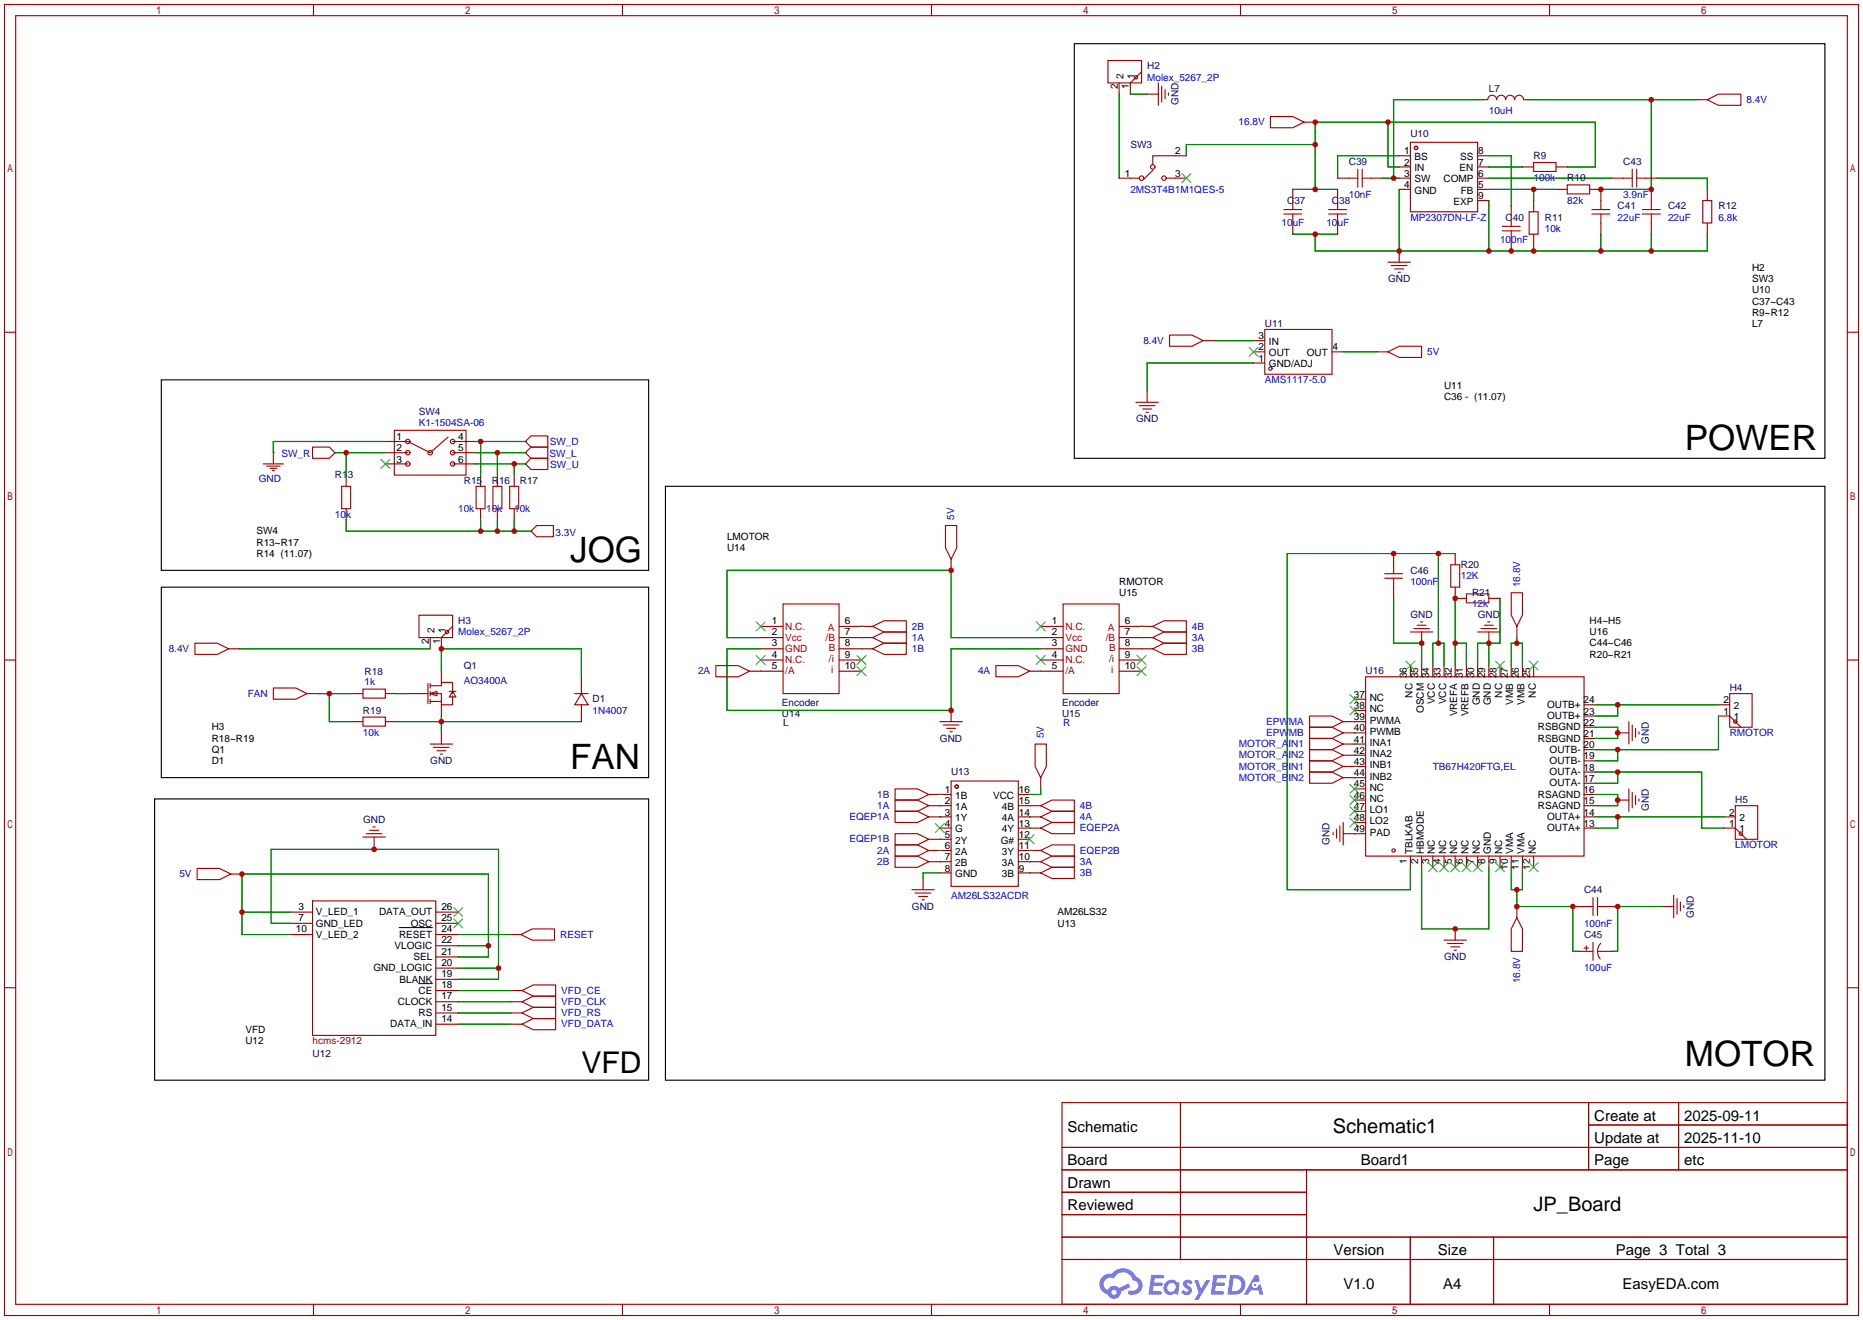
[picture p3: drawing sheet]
<svg xmlns="http://www.w3.org/2000/svg" width="422mm" height="299mm" viewBox="0 0 422 299" stroke-linecap="round" stroke-linejoin="round" font-family="sans-serif">
<g fill="none" stroke="#a10000" stroke-width=".25">
<path d="M1 1h420.4v297.2h-420.4zM3.6 3.6h415.2v292.1h-415.2zM71.1 1v2.6M141.1 1v2.6M211.2 1v2.6M281.3 1v2.6M351.3 1v2.6M1 75.3h2.6M418.8 75.3h2.6M1 149.6h2.6M418.8 149.6h2.6M1 223.9h2.6"/>
<path d="M418.8 223.9h2.6M240.8 249.9h178v45.8h-178zM267.7 249.9v35.6M360.2 249.9v15.3M360.2 255h58.6M380.6 249.9v15.3M240.8 260.1h178M240.8 265.2h178M240.8 270.3h55.4M240.8 275.3h55.4M296.2 265.2v30.5M71.1 295.7v2.5"/>
<path d="M141.1 295.7v2.5M211.2 295.7v2.5M240.8 280.4h178M240.8 285.5h178M281.3 295.7v2.5M319.8 280.4v15.3M338.6 280.4v15.3M351.3 295.7v2.5"/>
</g>
<g fill="#5487ff">
<path d="M268.5 290.3a1.3 1.3 0 0 1 1.9 .3l-.4 .6a.54 .54 0 0 0-1-.2l.2 .2a1.28 1.28 0 0 1 .8 2 1.53 1.53 0 0 1-2.2-.3l.5-.6 .8 .5a.31 .31 0 0 0 .3-.3 .31 .31 0 0 0-.2-.3 1.12 1.12 0 0 1-.7-1.9z"/>
<path d="M270.8 290.2h.8l.7 1.9 1.2-1.9h.9l-2.7 4.5h-.9l1-1.7z"/>
<path d="M261 289h2.3a.46 .46 0 0 1 .5 .1 .46 .46 0 0 1 .1 .5l-.3 .2h-1.8l-.1 .9h1.6a.4 .4 0 0 1 .3 .4 .4 .4 0 0 1-.4 .4h-1.6l-.2 1.2h1.4a.46 .46 0 0 1 .5 .1 .46 .46 0 0 1 .1 .5l-.4 .2h-2.6z"/>
<path d="M275.1 289h2.3a.47 .47 0 0 1 .5 .1 .47 .47 0 0 1 .1 .5l-.3 .2h-1.8l-.1 .9h1.6a.4 .4 0 0 1 .4 .4 .4 .4 0 0 1-.5 .4h-1.6l-.2 1.2h1.4a.46 .46 0 0 1 .5 .1 .46 .46 0 0 1 .1 .5l-.4 .2h-2.6z"/>
<path d="M284.5 289h.8l.3 1.3-.6 .4a.75 .75 0 0 0-1.1 .3 .75 .75 0 0 0 .5 1 .75 .75 0 0 0 .9-.6l.5-.3 .6 2.4h-.8l-.3-1h-1.8l-.5 1h-1z"/>
<path d="M278.9 289l-.6 4.5h1.4a2.27 2.27 0 0 0 2.7-2.3 2.27 2.27 0 0 0-2.7-2.2zM279.7 289.8a1.5 1.5 0 0 1 1.8 1.5 1.5 1.5 0 0 1-1.9 1.4h-.3z"/>
<path d="M264.4 290.6a1.6 1.6 0 0 0-.4 2.3 1.6 1.6 0 0 0 2.3 .2l.8 .4 .3-2.5-.1-.3h-.5a1.58 1.58 0 0 0-2.4-.1zM265 291.1a.98 .98 0 0 1 1.6 .5 .98 .98 0 0 1-1.1 1.2 .94 .94 0 0 1-.9-.6 .94 .94 0 0 1 .4-1.1z"/>
<path d="M250 289.4a2.37 2.37 0 0 0 1.1 4 1.54 1.54 0 0 0 1.8 1 1.54 1.54 0 0 0 1.2-1.6l2.2-1.1-.5-.8-2.1 1.1a1.57 1.57 0 0 0-2.6 .4 1.5 1.5 0 0 1-.7-2.1 1.5 1.5 0 0 1 2.2-.5 2.23 2.23 0 0 1 2.3-1.4 2.23 2.23 0 0 1 1.9 1.8 1.16 1.16 0 0 1 1.3 1.1 1.16 1.16 0 0 1-1.1 1.3h-.7a.47 .47 0 0 0-.5 .3 .47 .47 0 0 0 .4 .6 2.14 2.14 0 0 0 2.7-1.4 2.14 2.14 0 0 0-1.3-2.7 3.2 3.2 0 0 0-5.5-.7l-1.1 .1zM252 292.9a.6 .6 0 0 1 1.2 0 .6 .6 0 0 1-1.2 0z"/>
<circle cx="284.6" cy="291.3" r=".28"/>
</g>
<g fill="none" stroke="#008700" stroke-width=".25">
<path d="M253.7 21.3v19.1M256.3 21.3h3.8M298.2 32.8h-29.2v2.5M314.7 27.7v10.1h2.5M317.2 35.3h-13.9v5.1M336.3 22.6h-20.3v17.8M337.6 35.3h5v11.4M337.6 37.8h7.6M346.5 22.6h38.1M355.3 37.8h6.4v-10.1h-63.5v15.2M374.4 22.6v20.3h-11.4M293.1 42.9h10.2"/>
<path d="M293.1 53.1h10.2M298.2 53.1v3.8h88.9v-3.8M313.4 40.4h3.8M317.2 42.9v14M337.6 40.4h27.9M337.6 42.9h15.2M337.6 45.5v11.4M347.7 42.9v2.6M347.7 55.6v1.3M363 53.1v3.8M374.4 53.1v3.8M375.7 40.4h11.4v2.5"/>
<path d="M275.3 77.2h8.9M304.5 79.8h7.7M284.2 82.3h-24.1v6.3M75.9 102.6h11.5M78.5 102.6v5.1M78.5 117.9v2.5h41.9M87.4 100.1h-25.4v2.5M107.7 100.1h11.4M107.7 102.6h11.4M107.7 105.2h11.4M109 100.1v7.6M109 117.9v2.5"/>
<path d="M112.8 102.6v5.1M112.8 117.9v2.5M116.6 105.2v2.5M116.6 117.9v2.5M316 135.6v10.2h6.3v5.1M326.1 125.5v20.3M329.9 125.5h-38.1v76.2h28v-5.1M329.9 135.6v15.3M340.1 135.6v10.2h-5.1v5.1M54.4 147.1h43.1M72.1 157.2h7.7M74.7 157.2v6.4h5.1"/>
<path d="M89.9 157.2h2.6M100.1 152.1v-5h31.7v6.3M172.5 152.1h.1M172.5 147.1h-7.7v13.9h50.8v-13.9h20.4M172.5 144.5h-7.7v-15.2h50.8v15.2h20.4M195.3 144.5h.1M195.3 147.1h.1M195.3 142h.1M236 152.1h.1M258.8 147.1h.1M258.8 144.5h.1M258.8 142h.1"/>
<path d="M324.9 150.9v-5.1h2.5v5.1M329.9 145.8h2.6v5.1M337.6 145.8v5.1M342.6 150.9v-5.1h2.6v5.1M343.9 144.5v1.3M361.7 159.8h27.9M366.8 159.8v2.5h-5.1M89.9 163.6h41.9M100.1 162.3v3.8M236 178.8v1.3h-2.6M307.1 163.6h.1M307.1 166.1h.1"/>
<path d="M307.1 168.7h.1M307.1 171.2h.1M307.1 173.7h.1M307.1 176.3h.1M361.7 164.8h5.1v2.6h-5.1M361.7 175h24.1v12.7h5.1M366.8 169.9v2.6h-5.1M366.8 175v2.5h-5.1M389.6 162.3v7.6h-27.9M84.8 192.3v.2M213.1 180.1h.1M213.1 185.2h.1"/>
<path d="M213.1 190.2h.1M213.1 195.3h.1M213.1 182.6h.1M213.1 192.8h.1M213.1 197.9h-3.8v1.2M233.4 182.6h.1M233.4 187.7h.1M233.4 192.8h.1M233.4 197.9h.1M233.4 195.3h.1M233.4 185.2h.1M307.1 189h.1"/>
<path d="M322.3 196.6v14h15.3v-14M342.6 196.6v5.1h2.6v-5.1M361.7 180.1h5.1v2.5h-5.1M361.7 185.2h29.2M366.8 185.2v2.5h-5.1M54.9 206.8h10.9M65.8 211.8h-10.9v-13.7h55.8v18.8h-6.8M65.8 209.3h-4.3v-16.8h51.5v29.5h-9.1M103.9 214.4h6.8M103.9 211.8h11.7M103.9 219.5h9.1M343.9 201.7v3.8h12.7v10.1h1.3"/>
<path d="M376.9 205.5h-10.1v10.1h-1.3M103.9 224.5h11.9M103.9 227.1h11.9M103.9 229.6h11.9M103.9 232.2h11.9"/>
</g>
<g fill="none" stroke="#a10000" stroke-width=".25">
<path d="M251.2 13.7h7.6v5.1h-7.6zM253.7 18.8v2.5M258.8 16.3l-2.5 2.5v2.5M262.6 18.8v5.1M263.4 19.6v3.5M260.1 21.3h2.5M261.4 38.6l-2.1 2M264.2 20.3v2.1M264.9 21.1v.5M269 35.3h-7.6v2M288 26.4h5.1l2.6 1.3-2.6 1.3h-5.1zM295.7 27.7h2.5"/>
<path d="M307.8 38.4v4M308.9 38.4v4M317.2 35.3h2.6M317.2 37.8h2.6M319.8 32.3h15.2v15.7h-15.2zM335 35.3h2.6M335 37.8h2.6M336.3 22.6h1a1.02 1.02 0 0 1 1-1 1.02 1.02 0 0 1 1 1 1.02 1.02 0 0 1 1.1-1 1.02 1.02 0 0 1 1 1 1.02 1.02 0 0 1 1-1 1.02 1.02 0 0 1 1 1 1.02 1.02 0 0 1 1-1 1.02 1.02 0 0 1 1 1h1.1M345.2 37.8h2.5M347.7 36.8h5.1v2.1h-5.1zM352.8 37.8h2.5M370.1 38.4v4"/>
<path d="M371.1 38.4v4M384.6 22.6h2.5M387.1 22.6l2.5-1.3h5.1v2.6h-5.1zM253.7 40.4h4.6M264.4 40.4h4.6M291.1 47.5h4M291.1 48.5h4M293.1 42.9v4.6M293.1 48.5v4.6M301.2 47.5h4.1M301.2 48.5h4.1M303.3 40.4h4.5"/>
<path d="M303.3 42.9v4.6M303.3 48.5v4.6M308.9 40.4h4.5M314.7 59.4h5.1M317.2 56.9v2.5M317.2 40.4h2.6M317.2 42.9h2.6M335 40.4h2.6M335 42.9h2.6M335 45.5h2.6M340.6 51.3h4.1M340.6 52.3h4.1"/>
<path d="M342.6 46.7v4.6M342.6 52.3v4.6M346.7 48h2v5.1h-2zM347.7 45.5v2.5M347.7 53.1v2.5M352.8 42.9h2.5M355.3 41.9h5.1v2h-5.1zM360.4 42.9h2.6v4.6M360.9 47.5h4.1M360.9 48.5h4.1M363 48.5v4.6M365.5 40.4h4.6"/>
<path d="M371.1 40.4h4.6M372.4 47.5h4M372.4 48.5h4M374.4 42.9v4.6M374.4 48.5v4.6M386.1 45.5h2v5h-2zM387.1 42.9v2.6M387.1 50.5v2.6M265.2 75.9h5.1l2.5 1.3-2.5 1.3h-5.1zM272.8 77.2h2.5M284.2 79.8h2.6M284.2 77.2h2.6"/>
<path d="M286.8 74.7h15.2v10.1h-15.2zM302 79.8h2.5M312.2 79.8h2.5M314.7 79.8l2.5-1.3h5.1v2.5h-5.1zM315.5 60.2h3.5M316.2 61h2.1M317 61.7h.5M89.4 97.5h16.3v10.2h-16.3zM101.6 99.1l-4.1 3.5-5-2.5h-5.1M120.4 98.8h3.8v2.5h-3.8l-1.3-1.2zM257.6 91.2h5M258.3 91.9h3.6"/>
<path d="M259.1 92.7h2M259.8 93.5h.5M260.1 88.6v2.6M284.2 82.3h2.6M59.7 105.2h4.6M60.5 105.7h3M61.2 106.2h1.5M61.7 106.7h.5M62 102.6h.1M62 102.6v2.6M70.9 101.3h3.8l1.2 1.3-1.2 1.3h-3.8zM75.9 102.6h.1"/>
<path d="M77.5 110.2h2v5.1h-2zM78.5 107.7v2.5M78.5 115.3v2.6M87.4 102.6h5.1M87.4 105.2h5.1M102.6 100.1h5.1M102.6 102.6h5.1M102.6 105.2h5.1M107.9 110.2h2.1v5.1h-2.1zM109 107.7v2.5M109 115.3v2.6M111.8 110.2h2v5.1h-2z"/>
<path d="M112.8 107.7v2.5M112.8 115.3v2.6M115.6 110.2h2v5.1h-2zM116.6 107.7v2.5M116.6 115.3v2.6M119.1 100.1h.1M119.1 102.6l1.3-1.3h3.8v2.6h-3.8zM119.1 102.6h.1M119.1 105.2l1.3-1.3h3.8v2.5h-3.8zM119.1 105.2h.1M214.4 119.1h2.5v5.1l-1.3 2.5-1.2-2.5zM95 139.4h7.6v5.1h-7.6z"/>
<path d="M120.4 120.4l1.3-1.3h3.8v2.6h-3.8zM120.4 120.4h.1M177.5 136.9h12.7v20.3h-12.7zM215.6 126.7v2.6M241 136.9h12.7v20.3h-12.7zM313.9 130h4.1M313.9 131.1h4.1M316 125.5v4.5M316 131.1v4.5M328.9 128h2.1v5.1h-2.1zM329.9 125.5v2.5M329.9 133.1v2.5h2.6"/>
<path d="M332.5 134.6h5.1v2.1h-5.1zM337.6 135.6h2.5M342.6 134.4h2.6v5l-1.3 2.6-1.3-2.6zM44.2 145.8h5.1l2.5 1.3-2.5 1.2h-5.1zM51.8 147.1h2.6M62 156h5.1l2.5 1.2-2.5 1.3h-5.1zM69.6 157.2h2.5M79.8 157.2h2.5M82.3 156.2h5.1v2h-5.1zM87.4 157.2h2.5M92.5 157.2h4.5M97 154.9v4.6"/>
<path d="M97.5 157.2l1.6-.5v1zM97.5 155.4h2.6v-.7h2.5v2.5M97.5 157.2h2.6v2.6M97.5 144.5v2.6M97.5 154.9v1.1M97.5 156.7v1M97.5 158.5v1M97.5 159h2.6M100.1 152.1v2.6M100.1 159.8v2.5M101.9 156.7h1.5M102.6 156.7l.8 1.3h-1.5z"/>
<path d="M102.6 157.7v2.1h-2.5M102.6 142l-2.5 2.5v2.6M130.3 157.2h3M131.8 157.2l1.5 2.6h-3zM131.8 153.4v3.8M131.8 159.8v3.8M162.3 150.9h5.1l2.5 1.2-2.5 1.3h-5.1zM169.9 152.1h7.6M172.5 147.1h5M172.5 142h5M172.5 144.5h5M172.5 149.6h5"/>
<path d="M190.2 147.1h7.7M190.2 142h7.7M190.2 144.5h7.7M190.2 149.6h5.1M190.2 152.1h5.1M197.9 144.5l2.5-1.2h5.1v2.5h-5.1zM197.9 147.1l2.5-1.3h5.1v2.5h-5.1zM197.9 142l2.5-1.3h5.1v2.6h-5.1zM225.8 150.9h5.1l2.5 1.2-2.5 1.3h-5.1zM233.4 152.1h7.6M236 147.1h5M236 142h5"/>
<path d="M236 144.5h5M236 149.6h5M253.7 147.1h7.7M253.7 142h7.7M253.7 144.5h7.7M253.7 149.6h5.1M253.7 152.1h5.1M261.4 147.1l2.5-1.3h5.1v2.5h-5.1zM261.4 144.5l2.5-1.2h5.1v2.5h-5.1zM261.4 142l2.5-1.3h5.1v2.6h-5.1zM307.1 158.5h2.5M309.6 153.4h49.6v40.7h-49.6z"/>
<path d="M319.8 150.9v2.5M319.8 143.3h5.1M320.5 142.5h3.6M321.3 141.7h2M322.1 141h.5M322.3 143.3v2.5M322.3 150.9v2.5M324.9 150.9v2.5M327.4 150.9v2.5M329.9 150.9v2.5M332.5 150.9v2.5M335 150.9v2.5"/>
<path d="M335 143.3h5.1M335.8 142.5h3.5M336.5 141.7h2.1M337.3 141h.5M337.6 143.3v2.5M337.6 150.9v2.5M340.1 150.9v2.5M342.6 150.9v2.5M343.9 142v2.5M345.2 150.9v2.5M347.7 150.9v2.5M359.2 159.8h2.5"/>
<path d="M389.6 159.8h2.6M392.2 157.2h5.1v7.6h-5.1zM79.8 163.6h2.5M82.3 162.6h5.1v2h-5.1zM87.4 163.6h2.5M97.5 168.7h5.1M98.3 169.4h3.6M99.1 170.2h2M99.8 170.9h.5M100.1 166.1v2.6M202.9 178.8h5.1l2.6 1.3-2.6 1.3h-5.1zM213.1 163.6h5.1"/>
<path d="M213.9 164.3h3.5M214.6 165.1h2.1M215.4 165.9h.5M215.6 177h15.3v23.9h-15.3zM215.6 161v2.6M234.7 168.7h2.5v5l-1.2 2.6-1.3-2.6zM236 176.3v2.5M296.9 162.3h5.1l2.5 1.3-2.5 1.2h-5.1zM296.9 164.8h5.1l2.5 1.3-2.5 1.3h-5.1zM296.9 167.4h5.1l2.5 1.3-2.5 1.2h-5.1zM296.9 169.9h5.1l2.5 1.3-2.5 1.3h-5.1zM296.9 172.5h5.1l2.5 1.2-2.5 1.3h-5.1z"/>
<path d="M296.9 175h5.1l2.5 1.3-2.5 1.2h-5.1zM304.5 168.7h5.1M304.5 163.6h5.1M304.5 166.1h5.1M304.5 171.2h5.1M304.5 173.7h5.1M304.5 176.3h5.1M307.1 161h2.5M307.1 178.8h2.5M359.2 177.5h2.5M359.2 175h2.5M359.2 172.5h2.5"/>
<path d="M359.2 169.9h2.5M359.2 167.4h2.5M359.2 164.8h2.5M359.2 162.3h2.5M366.8 166.1h2.5M369.3 163.6v5.1M369.3 178.8v5.1M370.1 164.3v3.6M370.1 179.6v3.5M370.8 165.1v2M371.6 165.9v.5M389.6 162.3h2.6l2.5 2.5"/>
<path d="M44.7 196.8h5.1l2.5 1.3-2.5 1.3h-5.1zM52.3 198.1h2.6M82.3 189.7h5.1M83.1 189h3.5M83.8 188.2h2.1M84.6 187.5h.5M84.8 189.7v2.6M202.9 183.9h5.1l2.6 1.3-2.6 1.2h-5.1zM202.9 189h5.1l2.6 1.2-2.6 1.3h-5.1zM202.9 194.1h5.1l2.6 1.2-2.6 1.3h-5.1zM202.9 181.4h5.1l2.6 1.2-2.6 1.3h-5.1zM202.9 191.5h5.1l2.6 1.3-2.6 1.3h-5.1z"/>
<path d="M209.3 199.1v2.6M210.6 180.1h5M210.6 182.6h5M210.6 185.2h5M210.6 190.2h5M210.6 192.8h5M210.6 195.3h5M213.1 187.7h2.5M213.1 197.9h2.5M230.9 180.1h2.5M230.9 182.6h5.1M230.9 185.2h5.1"/>
<path d="M230.9 187.7h5.1M230.9 190.2h2.5M230.9 192.8h5.1M230.9 195.3h5.1M230.9 197.9h5.1M236 182.6l2.5-1.2h5.1v2.5h-5.1zM236 187.7l2.5-1.3h5.1v2.6h-5.1zM236 192.8l2.5-1.3h5.1v2.6h-5.1zM236 197.9l2.5-1.3h5.1v2.5h-5.1zM236 195.3l2.5-1.2h5.1v2.5h-5.1zM236 185.2l2.5-1.3h5.1v2.5h-5.1zM302.3 188.7v.5"/>
<path d="M303 188v2M303.8 187.2v3.6M304.5 189h5.1M304.5 186.4v5.1M307.1 181.4h2.5M307.1 183.9h2.5M307.1 186.4h2.5M319.8 194.1v2.5M322.3 194.1v2.5M324.9 194.1v2.5M327.4 194.1v2.5M329.9 194.1v2.5"/>
<path d="M332.5 194.1v2.5M335 194.1v2.5M337.6 194.1v2.5M340.1 194.1v2.5M342.6 194.1v2.5M345.2 194.1v2.5M347.7 194.1v2.5M359.2 180.1h2.5M359.2 182.6h2.5M359.2 185.2h2.5M359.2 187.7h2.5M366.8 181.4h2.5"/>
<path d="M370.8 180.3v2.1M371.6 181.1v.5M390.9 185.2h2.5M390.9 187.7h2.5l2.6 2.5M393.4 182.6h5.1v7.6h-5.1zM65.8 211.8h5.1M65.8 206.8h5.1M65.8 209.3h5.1M70.9 204.2h27.9v30.5h-27.9zM98.8 211.8h5.1M98.8 206.8h5.1M98.8 209.3h5.1"/>
<path d="M98.8 219.5h5.1M98.8 216.9h5.1M98.8 214.4h5.1M115.6 211.8h2.5M118.1 211.8l2.5-1.2h5.1v2.5h-5.1zM206.8 201.7h5M207.5 202.4h3.6M208.3 203.2h2M209 204h.5M327.4 213.1h5.1M328.2 213.9h3.5M328.9 214.6h2.1"/>
<path d="M329.7 215.4h.5M329.9 210.6v2.5M343.9 208l1.3 2.6v5h-2.6v-5zM343.9 205.5v2.5M356.6 205.5h4.6M357.9 215.6h3.3M359.2 214.9h1M359.7 214.4v1M361.2 203.5v4M361.2 213.6v4.1M362.2 205.5h4.6M362.2 215.6h3.3"/>
<path d="M362.2 203.5v4M362.9 213.8a2.74 2.74 0 0 0-.1 3.6M376.9 205.5h2.6M379.5 202.9v5.1M380.2 203.7v3.6M381 204.5v2M381.8 205.2v.5M98.8 224.5h5.1M98.8 227.1h5.1M98.8 229.6h5.1M98.8 232.2h5.1M98.8 222h5.1"/>
<path d="M115.8 224.5h2.6M115.8 227.1h2.6M115.8 229.6h2.6M115.8 232.2h2.6M118.4 224.5l2.5-1.2h5.1v2.5h-5.1zM118.4 227.1l2.5-1.3h5.1v2.5h-5.1zM118.4 229.6l2.5-1.3h5.1v2.6h-5.1zM118.4 232.2l2.5-1.3h5.1v2.5h-5.1z"/>
<circle cx="257.6" cy="17.5" r=".38"/>
<circle cx="261.4" cy="37.8" r=".51"/>
<circle cx="321.1" cy="33.5" r=".38"/>
<circle cx="258.8" cy="40.4" r=".51"/>
<circle cx="263.9" cy="40.4" r=".51"/>
<circle cx="288" cy="83.6" r=".38"/>
<circle cx="92.5" cy="100.1" r=".51"/>
<circle cx="92.5" cy="105.2" r=".51"/>
<circle cx="92.5" cy="102.6" r=".51"/>
<circle cx="97.5" cy="102.6" r=".51"/>
<circle cx="102.6" cy="100.1" r=".51"/>
<circle cx="102.6" cy="105.2" r=".51"/>
<circle cx="102.6" cy="102.6" r=".51"/>
<circle cx="101.3" cy="143.3" r=".38"/>
<circle cx="216.9" cy="178.3" r=".38"/>
<circle cx="393.4" cy="163.6" r=".38"/>
<circle cx="316" cy="192.8" r=".38"/>
<circle cx="394.7" cy="189" r=".38"/>
</g>
<path d="M243.6 9.9h170.2v94h-170.2zM36.6 86.1h110.5v43.2h-110.5zM150.9 110.2h262.9v134.7h-262.9zM36.6 133.1h110.5v43.2h-110.5zM35.1 181.1h112v63.8h-112z" fill="none" stroke="#000" stroke-width=".25"/>
<g fill="none" stroke="#3c3" stroke-width=".25">
<path d="M268 39.4l2 2M270 39.4l-2 2M283.2 78.7l2 2.1M285.2 78.7l-2 2.1M86.4 104.1l2 2.1M88.4 104.1l-2 2.1M171.4 141l2.1 2M171.4 148.6l2.1 2M173.5 141l-2.1 2M173.5 148.6l-2.1 2M194.3 148.6l2 2M194.3 151.1l2 2.1"/>
<path d="M196.3 148.6l-2 2M196.3 151.1l-2 2.1M234.9 141l2.1 2M234.9 148.6l2.1 2M237 141l-2.1 2M237 148.6l-2.1 2M257.8 148.6l2 2M257.8 151.1l2 2.1M259.8 148.6l-2 2M259.8 151.1l-2 2.1M306.1 157.5l2 2M308.1 157.5l-2 2"/>
<path d="M318.8 149.9l2 2M320.8 149.9l-2 2M339.1 149.9l2 2M341.1 149.9l-2 2M346.7 149.9l2 2M348.7 149.9l-2 2M306.1 160l2 2.1M306.1 177.8l2 2M308.1 160l-2 2.1M308.1 177.8l-2 2M212.1 186.7l2 2M214.1 186.7l-2 2"/>
<path d="M232.4 189.2l2 2.1M234.4 189.2l-2 2.1M306.1 180.3l2 2.1M306.1 182.9l2 2M306.1 185.4l2 2.1M308.1 182.9l-2 2M308.1 180.3l-2 2.1M308.1 185.4l-2 2.1M323.8 195.6l2.1 2M325.9 195.6l-2.1 2M326.4 195.6l2 2M328.4 195.6l-2 2"/>
<path d="M328.9 195.6l2.1 2M331 195.6l-2.1 2M331.5 195.6l2 2M333.5 195.6l-2 2M334 195.6l2 2M336 195.6l-2 2M339.1 195.6l2 2M341.1 195.6l-2 2M346.7 195.6l2 2M348.7 195.6l-2 2M102.9 208.3l2 2M102.9 205.7l2 2.1"/>
<path d="M104.9 208.3l-2 2M104.9 205.7l-2 2.1"/>
</g>
<path d="M90.5 210.3h7.5M94.9 223h3.1" fill="none" stroke="#000" stroke-width=".23"/>
<g fill="#c00">
<circle cx="316" cy="40.4" r=".63"/>
<circle cx="314.7" cy="27.7" r=".63"/>
<circle cx="298.2" cy="27.7" r=".63"/>
<circle cx="298.2" cy="32.8" r=".63"/>
<circle cx="298.2" cy="42.9" r=".63"/>
<circle cx="374.4" cy="22.6" r=".63"/>
<circle cx="374.4" cy="42.9" r=".63"/>
<circle cx="363" cy="42.9" r=".63"/>
<circle cx="317.2" cy="56.9" r=".63"/>
<circle cx="298.2" cy="53.1" r=".63"/>
<circle cx="337.6" cy="56.9" r=".63"/>
<circle cx="342.6" cy="56.9" r=".63"/>
<circle cx="347.7" cy="56.9" r=".63"/>
<circle cx="363" cy="56.9" r=".63"/>
<circle cx="374.4" cy="56.9" r=".63"/>
<circle cx="347.7" cy="42.9" r=".63"/>
<circle cx="100.1" cy="163.6" r=".63"/>
<circle cx="74.7" cy="157.2" r=".63"/>
<circle cx="100.1" cy="147.1" r=".63"/>
<circle cx="215.6" cy="129.3" r=".63"/>
<circle cx="215.6" cy="161" r=".63"/>
<circle cx="329.9" cy="210.6" r=".63"/>
<circle cx="343.9" cy="201.7" r=".63"/>
<circle cx="343.9" cy="205.5" r=".63"/>
<circle cx="356.6" cy="205.5" r=".63"/>
<circle cx="366.8" cy="181.4" r=".63"/>
<circle cx="366.8" cy="166.1" r=".63"/>
<circle cx="343.9" cy="145.8" r=".63"/>
<circle cx="337.6" cy="145.8" r=".63"/>
<circle cx="326.1" cy="145.8" r=".63"/>
<circle cx="326.1" cy="125.5" r=".63"/>
<circle cx="316" cy="125.5" r=".63"/>
<circle cx="322.3" cy="145.8" r=".63"/>
<circle cx="329.9" cy="145.8" r=".63"/>
<circle cx="329.9" cy="135.6" r=".63"/>
<circle cx="366.8" cy="159.8" r=".63"/>
<circle cx="366.8" cy="169.9" r=".63"/>
<circle cx="366.8" cy="175" r=".63"/>
<circle cx="366.8" cy="185.2" r=".63"/>
<circle cx="366.8" cy="205.5" r=".63"/>
<circle cx="54.9" cy="206.8" r=".63"/>
<circle cx="54.9" cy="198.1" r=".63"/>
<circle cx="110.7" cy="214.4" r=".63"/>
<circle cx="84.8" cy="192.5" r=".63"/>
<circle cx="113" cy="219.5" r=".63"/>
<circle cx="78.5" cy="102.6" r=".63"/>
<circle cx="109" cy="100.1" r=".63"/>
<circle cx="112.8" cy="102.6" r=".63"/>
<circle cx="116.6" cy="105.2" r=".63"/>
<circle cx="116.6" cy="120.4" r=".63"/>
<circle cx="112.8" cy="120.4" r=".63"/>
<circle cx="109" cy="120.4" r=".63"/>
</g>
<g font-size="7.9">
<text x="382" y="102">POWER</text>
<text x="129.3" y="127.4">JOG</text>
<text x="129.3" y="174.4">FAN</text>
<text x="382" y="241.7">MOTOR</text>
</g>
<text font-size="6.8" x="131.8" y="243.2">VFD</text>
<g font-size="4.5">
<text x="302.2" y="256.8">Schematic1</text>
<text x="347.7" y="274.6">JP_Board</text>
</g>
<g font-size="3.4">
<text x="242.1" y="256.5">Schematic</text>
<text x="361.5" y="254">Create at</text>
<text x="381.9" y="254">2025-09-11</text>
<text x="361.5" y="259.1">Update at</text>
<text x="381.9" y="259.1">2025-11-10</text>
<text x="242.1" y="264.2">Board</text>
<text x="242.1" y="269.2">Drawn</text>
<text x="308.6" y="264.2">Board1</text>
<text x="361.5" y="264.2">Page</text>
<text x="381.9" y="264.2">etc</text>
<text x="242.1" y="274.3">Reviewed</text>
<text x="302.4" y="284.5">Version</text>
<text x="326" y="284.5">Size</text>
<text x="366.4" y="284.5">Page 3 Total 3</text>
<text x="304.6" y="292.1">V1.0</text>
<text x="327.2" y="292.1">A4</text>
<text x="367.9" y="292.1">EasyEDA.com</text>
</g>
<g font-size="2.3">
<text x="254.7" y="17.9" transform="rotate(-90 254.7 17.9)">2</text>
<text x="257.2" y="17.9" transform="rotate(-90 257.2 17.9)">1</text>
<text x="253.4" y="20.2" transform="rotate(-90 253.4 20.2)">2</text>
<text x="256" y="20.2" transform="rotate(-90 256 20.2)">1</text>
<text x="266.4" y="35">2</text>
<text x="318.4" y="35">1</text>
<text x="335.2" y="35">8</text>
<text x="255" y="40.1">1</text>
<text x="266.4" y="40.1">3</text>
<text x="318.4" y="37.5">2</text>
<text x="318.4" y="40.1">3</text>
<text x="320.7" y="36.3">BS</text>
<text x="320.7" y="38.8">IN</text>
<text x="320.7" y="41.3">SW</text>
<text x="327.3" y="41.3">COMP</text>
<text x="330.9" y="38.8">EN</text>
<text x="331.1" y="36.3">SS</text>
<text x="335.2" y="40.1">6</text>
<text x="335.2" y="37.5">7</text>
<text x="318.4" y="42.6">4</text>
<text x="320.7" y="43.9">GND</text>
<text x="329.5" y="46.4">EXP</text>
<text x="331.2" y="43.9">FB</text>
<text x="335.2" y="42.6">5</text>
<text x="335.2" y="45.2">9</text>
<text x="397.3" y="61.4">H2</text>
<text x="397.3" y="64">SW3</text>
<text x="397.3" y="66.5">U10</text>
<text x="397.3" y="69.1">C37~C43</text>
<text x="397.3" y="71.6">R9~R12</text>
<text x="285.4" y="76.9">3</text>
<text x="397.3" y="74.1">L7</text>
<text x="285.4" y="82">1</text>
<text x="285.4" y="79.4">2</text>
<text x="287.7" y="83.3">GND/ADJ</text>
<text x="287.7" y="80.7">OUT</text>
<text x="287.7" y="78.2">IN</text>
<text x="296.3" y="80.7">OUT</text>
<text x="302.1" y="79.4">4</text>
<text x="327.4" y="88.1">U11</text>
<text x="327.4" y="90.6">C36 - (11.07)</text>
<text x="89.9" y="99.8">1</text>
<text x="103.9" y="99.8">4</text>
<text x="89.9" y="102.3">2</text>
<text x="89.9" y="104.8">3</text>
<text x="103.9" y="104.8">6</text>
<text x="103.9" y="102.3">5</text>
<text x="58.2" y="121.1">SW4</text>
<text x="58.2" y="123.7">R13~R17</text>
<text x="164.8" y="122.4">LMOTOR</text>
<text x="164.8" y="124.9">U14</text>
<text x="58.2" y="126.2">R14 (11.07)</text>
<text x="253.7" y="132.6">RMOTOR</text>
<text x="253.7" y="135.1">U15</text>
<text x="98.5" y="143.6" transform="rotate(-90 98.5 143.6)">2</text>
<text x="101" y="143.6" transform="rotate(-90 101 143.6)">1</text>
<text x="175" y="141.4">1</text>
<text x="175" y="144">2</text>
<text x="191.5" y="141.4">6</text>
<text x="191.5" y="144">7</text>
<text x="238.5" y="141.4">1</text>
<text x="238.5" y="144">2</text>
<text x="255" y="141.4">6</text>
<text x="255" y="144">7</text>
<text x="360.4" y="141.4">H4~H5</text>
<text x="360.4" y="144">U16</text>
<text x="97.2" y="145.9" transform="rotate(-90 97.2 145.9)">2</text>
<text x="99.8" y="145.9" transform="rotate(-90 99.8 145.9)">1</text>
<text x="175" y="146.5">3</text>
<text x="175" y="149.1">4</text>
<text x="191.5" y="146.5">8</text>
<text x="191.5" y="149.1">9</text>
<text x="238.5" y="146.5">3</text>
<text x="238.5" y="149.1">4</text>
<text x="255" y="146.5">8</text>
<text x="255" y="149.1">9</text>
<text x="360.4" y="146.5">C44~C46</text>
<text x="360.4" y="149.1">R20~R21</text>
<text x="175" y="151.6">5</text>
<text x="191.5" y="151.6">10</text>
<text x="238.5" y="151.6">5</text>
<text x="255" y="151.6">10</text>
<text x="319" y="153.8" transform="rotate(-90 319 153.8)">36</text>
<text x="321.5" y="153.8" transform="rotate(-90 321.5 153.8)">35</text>
<text x="324.1" y="153.8" transform="rotate(-90 324.1 153.8)">34</text>
<text x="326.6" y="153.8" transform="rotate(-90 326.6 153.8)">33</text>
<text x="329.1" y="153.8" transform="rotate(-90 329.1 153.8)">32</text>
<text x="331.7" y="153.8" transform="rotate(-90 331.7 153.8)">31</text>
<text x="334.2" y="153.8" transform="rotate(-90 334.2 153.8)">30</text>
<text x="336.8" y="153.8" transform="rotate(-90 336.8 153.8)">29</text>
<text x="339.3" y="153.8" transform="rotate(-90 339.3 153.8)">28</text>
<text x="341.8" y="153.8" transform="rotate(-90 341.8 153.8)">27</text>
<text x="344.4" y="153.8" transform="rotate(-90 344.4 153.8)">26</text>
<text x="346.9" y="153.8" transform="rotate(-90 346.9 153.8)">25</text>
<text x="307" y="158.2">37</text>
<text x="307" y="160.7">38</text>
<text x="310.6" y="158.9">NC</text>
<text x="310.6" y="161.5">NC</text>
<text x="320.3" y="158.1" transform="rotate(-90 320.3 158.1)">NC</text>
<text x="322.8" y="161.6" transform="rotate(-90 322.8 161.6)">OSCM</text>
<text x="325.3" y="159.6" transform="rotate(-90 325.3 159.6)">VCC</text>
<text x="327.9" y="159.6" transform="rotate(-90 327.9 159.6)">VCC</text>
<text x="335.5" y="159.9" transform="rotate(-90 335.5 159.9)">GND</text>
<text x="338" y="159.9" transform="rotate(-90 338 159.9)">GND</text>
<text x="340.6" y="158.1" transform="rotate(-90 340.6 158.1)">NC</text>
<text x="343.1" y="159.8" transform="rotate(-90 343.1 159.8)">VMB</text>
<text x="345.7" y="159.8" transform="rotate(-90 345.7 159.8)">VMB</text>
<text x="348.2" y="158.1" transform="rotate(-90 348.2 158.1)">NC</text>
<text x="350.8" y="160.5">OUTB+</text>
<text x="359" y="162">23</text>
<text x="359" y="159.5">24</text>
<text x="390.8" y="159.5">2</text>
<text x="390.8" y="162">1</text>
<text x="393.1" y="160.7">2</text>
<text x="48" y="165.6">H3</text>
<text x="307" y="163.3">39</text>
<text x="307" y="165.8">40</text>
<text x="310.6" y="164">PWMA</text>
<text x="310.6" y="166.6">PWMB</text>
<text x="330.4" y="162.4" transform="rotate(-90 330.4 162.4)">VREFA</text>
<text x="333" y="162.4" transform="rotate(-90 333 162.4)">VREFB</text>
<text x="348.7" y="165.6">RSBGND</text>
<text x="350.8" y="163">OUTB+</text>
<text x="359" y="167.1">21</text>
<text x="359" y="164.5">22</text>
<text x="393.1" y="163.3">1</text>
<text x="48" y="168.1">R18~R19</text>
<text x="48" y="170.7">Q1</text>
<text x="48" y="173.2">D1</text>
<text x="307" y="168.3">41</text>
<text x="307" y="170.9">42</text>
<text x="307" y="173.4">43</text>
<text x="310.6" y="169.1">INA1</text>
<text x="310.6" y="171.6">INA2</text>
<text x="348.7" y="168.1">RSBGND</text>
<text x="351.3" y="173.2">OUTB-</text>
<text x="351.3" y="170.6">OUTB-</text>
<text x="359" y="172.2">19</text>
<text x="359" y="169.6">20</text>
<text x="214.3" y="179.8">1</text>
<text x="231" y="179.8">16</text>
<text x="307" y="176">44</text>
<text x="307" y="178.5">45</text>
<text x="310.6" y="174.2">INB1</text>
<text x="310.6" y="176.7">INB2</text>
<text x="310.6" y="179.3">NC</text>
<text x="351.3" y="178.3">OUTA-</text>
<text x="351.3" y="175.7">OUTA-</text>
<text x="359" y="179.8">16</text>
<text x="359" y="177.2">17</text>
<text x="359" y="174.7">18</text>
<text x="214.3" y="182.3">2</text>
<text x="214.3" y="184.9">3</text>
<text x="216.6" y="181">1B</text>
<text x="216.6" y="183.6">1A</text>
<text x="225.2" y="181">VCC</text>
<text x="227.2" y="183.6">4B</text>
<text x="231" y="184.9">14</text>
<text x="231" y="182.3">15</text>
<text x="307" y="181">46</text>
<text x="307" y="183.6">47</text>
<text x="310.6" y="181.8">NC</text>
<text x="310.6" y="184.3">LO1</text>
<text x="348.7" y="183.3">RSAGND</text>
<text x="348.7" y="180.8">RSAGND</text>
<text x="350.8" y="185.9">OUTA+</text>
<text x="359" y="184.9">14</text>
<text x="359" y="182.3">15</text>
<text x="392.1" y="184.9">2</text>
<text x="214.3" y="187.4">4</text>
<text x="214.3" y="189.9">5</text>
<text x="216.6" y="186.1">1Y</text>
<text x="216.6" y="188.7">G</text>
<text x="216.6" y="191.2">2Y</text>
<text x="226.9" y="191.2">G#</text>
<text x="227.2" y="188.7">4Y</text>
<text x="227.2" y="186.1">4A</text>
<text x="231" y="189.9">12</text>
<text x="231" y="187.4">13</text>
<text x="307" y="186.1">48</text>
<text x="307" y="188.7">49</text>
<text x="310.6" y="186.9">LO2</text>
<text x="310.6" y="189.4">PAD</text>
<text x="350.8" y="188.4">OUTA+</text>
<text x="359" y="187.4">13</text>
<text x="392.1" y="187.4">1</text>
<text x="394.4" y="186.1">2</text>
<text x="394.4" y="188.7">1</text>
<text x="214.3" y="192.5">6</text>
<text x="214.3" y="195">7</text>
<text x="214.3" y="197.6">8</text>
<text x="216.6" y="193.7">2A</text>
<text x="216.6" y="196.3">2B</text>
<text x="227.2" y="196.3">3A</text>
<text x="227.2" y="193.7">3Y</text>
<text x="231" y="197.6">9</text>
<text x="231" y="195">10</text>
<text x="231" y="192.5">11</text>
<text x="319" y="195.9" transform="rotate(-90 319 195.9)">1</text>
<text x="320.3" y="193.6" transform="rotate(-90 320.3 193.6)">TBLKAB</text>
<text x="321.5" y="195.9" transform="rotate(-90 321.5 195.9)">2</text>
<text x="322.8" y="193.6" transform="rotate(-90 322.8 193.6)">HBMODE</text>
<text x="324.1" y="195.9" transform="rotate(-90 324.1 195.9)">3</text>
<text x="325.3" y="193.6" transform="rotate(-90 325.3 193.6)">NC</text>
<text x="326.6" y="195.9" transform="rotate(-90 326.6 195.9)">4</text>
<text x="327.9" y="193.6" transform="rotate(-90 327.9 193.6)">NC</text>
<text x="329.1" y="195.9" transform="rotate(-90 329.1 195.9)">5</text>
<text x="330.4" y="193.6" transform="rotate(-90 330.4 193.6)">NC</text>
<text x="331.7" y="195.9" transform="rotate(-90 331.7 195.9)">6</text>
<text x="333" y="193.6" transform="rotate(-90 333 193.6)">NC</text>
<text x="334.2" y="195.9" transform="rotate(-90 334.2 195.9)">7</text>
<text x="335.5" y="193.6" transform="rotate(-90 335.5 193.6)">NC</text>
<text x="336.8" y="195.9" transform="rotate(-90 336.8 195.9)">8</text>
<text x="338" y="193.6" transform="rotate(-90 338 193.6)">GND</text>
<text x="339.3" y="195.9" transform="rotate(-90 339.3 195.9)">9</text>
<text x="340.6" y="193.6" transform="rotate(-90 340.6 193.6)">NC</text>
<text x="341.8" y="197.2" transform="rotate(-90 341.8 197.2)">10</text>
<text x="343.1" y="193.6" transform="rotate(-90 343.1 193.6)">VMA</text>
<text x="344.4" y="197.2" transform="rotate(-90 344.4 197.2)">11</text>
<text x="345.7" y="193.6" transform="rotate(-90 345.7 193.6)">VMA</text>
<text x="346.9" y="197.2" transform="rotate(-90 346.9 197.2)">12</text>
<text x="348.2" y="193.6" transform="rotate(-90 348.2 193.6)">NC</text>
<text x="216.6" y="198.8">GND</text>
<text x="227.2" y="198.8">3B</text>
<text x="67.7" y="206.2">3</text>
<text x="67.7" y="208.8">7</text>
<text x="71.6" y="207.5">V_LED_1</text>
<text x="85.9" y="207.5">DATA_OUT</text>
<text x="100.1" y="208.8">25</text>
<text x="100.1" y="206.2">26</text>
<text x="239.8" y="207.5">AM26LS32</text>
<text x="67.1" y="211.3">10</text>
<text x="71.6" y="210">GND_LED</text>
<text x="71.6" y="212.6">V_LED_2</text>
<text x="89.5" y="215.1">VLOGIC</text>
<text x="90.5" y="212.6">RESET</text>
<text x="93.1" y="210">OSC</text>
<text x="100.1" y="213.8">22</text>
<text x="100.1" y="211.3">24</text>
<text x="239.8" y="210">U13</text>
<text x="84.7" y="220.2">GND_LOGIC</text>
<text x="93.8" y="217.6">SEL</text>
<text x="100.1" y="221.5">19</text>
<text x="100.1" y="218.9">20</text>
<text x="100.1" y="216.4">21</text>
<text x="90.2" y="227.8">CLOCK</text>
<text x="90.6" y="222.7">BLANK</text>
<text x="94.9" y="225.3">CE</text>
<text x="100.1" y="226.5">17</text>
<text x="100.1" y="224">18</text>
<text x="88.5" y="232.9">DATA_IN</text>
<text x="94.9" y="230.3">RS</text>
<text x="100.1" y="231.6">14</text>
<text x="100.1" y="229.1">15</text>
<text x="55.6" y="234.2">VFD</text>
<text x="55.6" y="236.7">U12</text>
</g>
<g font-size="2.3" fill="#000080">
<text x="260.1" y="15.7">H2</text>
<text x="267.2" y="23.9" transform="rotate(-90 267.2 23.9)">GND</text>
<text x="337.6" y="20.8">L7</text>
<text x="256.3" y="33.5">SW3</text>
<text x="319.8" y="31">U10</text>
<text x="305.8" y="37.3">C39</text>
<text x="347.7" y="36">R9</text>
<text x="355.3" y="41.1">R10</text>
<text x="368" y="37.3">C43</text>
<text x="291.8" y="46.2">C37</text>
<text x="302" y="46.2">C38</text>
<text x="366.8" y="47.5">C41</text>
<text x="378.2" y="47.5">C42</text>
<text x="389.6" y="47.5">R12</text>
<text x="341.4" y="50">C40</text>
<text x="350.3" y="50">R11</text>
<text x="314.7" y="64">GND</text>
<text x="286.8" y="74.1">U11</text>
<text x="95" y="94.2">SW4</text>
<text x="257.6" y="95.7">GND</text>
<text x="75.9" y="108.4">R13</text>
<text x="105.2" y="109.7">R15</text>
<text x="111.5" y="109.7">R16</text>
<text x="117.9" y="109.7">R17</text>
<text x="319.8" y="130">C46</text>
<text x="331.2" y="128.7">R20</text>
<text x="333.8" y="135.1">R21</text>
<text x="103.9" y="141.4">H3</text>
<text x="319.8" y="140.2">GND</text>
<text x="335" y="140.2">GND</text>
<text x="82.7" y="152.9">R18</text>
<text x="105.2" y="151.6">Q1</text>
<text x="309.6" y="152.9">U16</text>
<text x="82.3" y="161.8">R19</text>
<text x="134.4" y="159.2">D1</text>
<text x="177.3" y="160">Encoder</text>
<text x="240.8" y="160">Encoder</text>
<text x="392.2" y="156.7">H4</text>
<text x="177.3" y="162.5">U14</text>
<text x="240.8" y="162.5">U15</text>
<text x="97.6" y="173.2">GND</text>
<text x="213.1" y="168.1">GND</text>
<text x="373.9" y="168.6" transform="rotate(-90 373.9 168.6)">GND</text>
<text x="215.6" y="175.7">U13</text>
<text x="373.9" y="183.9" transform="rotate(-90 373.9 183.9)">GND</text>
<text x="393.4" y="182.1">H5</text>
<text x="82.3" y="186.7">GND</text>
<text x="301.5" y="191.5" transform="rotate(-90 301.5 191.5)">GND</text>
<text x="359.2" y="202.4">C44</text>
<text x="206.8" y="206.2">GND</text>
<text x="384" y="208" transform="rotate(-90 384 208)">GND</text>
<text x="359.2" y="212.6">C45</text>
<text x="327.4" y="217.6">GND</text>
<text x="70.9" y="239.5">U12</text>
</g>
<g font-size="2.3" fill="#00f">
<text x="260.1" y="18.3">Molex_5267_2P</text>
<text x="396" y="23.3">8.4V</text>
<text x="280.8" y="28.4">16.8V</text>
<text x="337.6" y="25.9">10uH</text>
<text x="347.7" y="41.1">100k</text>
<text x="256.3" y="43.7">2MS3T4B1M1QES-5</text>
<text x="305.8" y="44.9">10nF</text>
<text x="355.3" y="46.2">82k</text>
<text x="368" y="44.9">3.9nF</text>
<text x="290.6" y="51.3">10uF</text>
<text x="300.7" y="51.3">10uF</text>
<text x="319.8" y="50">MP2307DN-LF-Z</text>
<text x="350.3" y="52.5">10k</text>
<text x="366.8" y="50">22uF</text>
<text x="378.2" y="50">22uF</text>
<text x="389.6" y="50">6.8k</text>
<text x="340.1" y="55.1">100nF</text>
<text x="259.2" y="77.9">8.4V</text>
<text x="323.6" y="80.5">5V</text>
<text x="286.8" y="86.8">AMS1117-5.0</text>
<text x="95" y="96.5">K1-1504SA-06</text>
<text x="124.6" y="101">SW_D</text>
<text x="63.8" y="103.5">SW_R</text>
<text x="124.6" y="103.5">SW_L</text>
<text x="124.7" y="106">SW_U</text>
<text x="58.7" y="109.3">GND</text>
<text x="75.9" y="117.3">10k</text>
<text x="103.9" y="116">10k</text>
<text x="110.2" y="116">10k</text>
<text x="116.6" y="116">10k</text>
<text x="216.4" y="117.9" transform="rotate(-90 216.4 117.9)">5V</text>
<text x="126" y="121.4">3.3V</text>
<text x="331.2" y="131.3">12K</text>
<text x="319.8" y="132.6">100nF</text>
<text x="333.8" y="137.6">12k</text>
<text x="344.6" y="133.1" transform="rotate(-90 344.6 133.1)">16.8V</text>
<text x="103.9" y="144">Molex_5267_2P</text>
<text x="206.8" y="142.7">2B</text>
<text x="270.3" y="142.7">4B</text>
<text x="38.3" y="147.8">8.4V</text>
<text x="206.8" y="145.3">1A</text>
<text x="206.8" y="147.8">1B</text>
<text x="270.3" y="147.8">3B</text>
<text x="270.3" y="145.3">3A</text>
<text x="82.7" y="155.3">1k</text>
<text x="105.2" y="155.2">AO3400A</text>
<text x="158.3" y="152.9">2A</text>
<text x="221.8" y="152.9">4A</text>
<text x="56.2" y="158">FAN</text>
<text x="134.4" y="161.8">1N4007</text>
<text x="82.3" y="166.8">10k</text>
<text x="177.5" y="164.6">L</text>
<text x="236.7" y="167.4" transform="rotate(-90 236.7 167.4)">5V</text>
<text x="241" y="164.6">R</text>
<text x="287.1" y="164.3">EPWMA</text>
<text x="287.1" y="166.8">EPWMB</text>
<text x="392.2" y="166.8">RMOTOR</text>
<text x="280.9" y="169.4">MOTOR_AIN1</text>
<text x="280.9" y="171.9">MOTOR_AIN2</text>
<text x="280.9" y="174.5">MOTOR_BIN1</text>
<text x="280.9" y="177">MOTOR_BIN2</text>
<text x="324.9" y="174.5">TB67H420FTG,EL</text>
<text x="192.6" y="185.9">EQEP1A</text>
<text x="198.9" y="180.8">1B</text>
<text x="198.9" y="183.4">1A</text>
<text x="244.9" y="183.4">4B</text>
<text x="244.9" y="185.9">4A</text>
<text x="192.6" y="191">EQEP1B</text>
<text x="244.9" y="188.4">EQEP2A</text>
<text x="198.9" y="196.1">2B</text>
<text x="198.9" y="193.5">2A</text>
<text x="244.9" y="193.5">EQEP2B</text>
<text x="244.9" y="196.1">3A</text>
<text x="393.4" y="192.2">LMOTOR</text>
<text x="40.7" y="198.8">5V</text>
<text x="215.6" y="203.7">AM26LS32ACDR</text>
<text x="244.9" y="198.6">3B</text>
<text x="127" y="212.6">RESET</text>
<text x="359.2" y="210">100nF</text>
<text x="359.2" y="220.2">100uF</text>
<text x="127.3" y="225.3">VFD_CE</text>
<text x="127.3" y="227.8">VFD_CLK</text>
<text x="344.6" y="222.8" transform="rotate(-90 344.6 222.8)">16.8V</text>
<text x="127.3" y="230.3">VFD_RS</text>
<text x="127.3" y="232.9">VFD_DATA</text>
</g>
<g font-size="2.3" fill="#a00000">
<text x="178.1" y="142.7">N.C.</text>
<text x="187.7" y="143">A</text>
<text x="241.6" y="142.7">N.C.</text>
<text x="251.2" y="143">A</text>
<text x="178.1" y="145.3">Vcc</text>
<text x="178.1" y="147.8">GND</text>
<text x="187.2" y="145.3">/B</text>
<text x="188" y="147.5">B</text>
<text x="241.6" y="145.3">Vcc</text>
<text x="241.6" y="147.8">GND</text>
<text x="250.7" y="145.3">/B</text>
<text x="251.5" y="147.5">B</text>
<text x="178.1" y="150.3">N.C.</text>
<text x="178.1" y="152.9">/A</text>
<text x="188" y="150.1">/i</text>
<text x="188.5" y="152.6">i</text>
<text x="241.6" y="150.3">N.C.</text>
<text x="241.6" y="152.9">/A</text>
<text x="251.5" y="150.1">/i</text>
<text x="252" y="152.6">i</text>
<text x="70.9" y="236.7">hcms-2912</text>
</g>
</svg>
